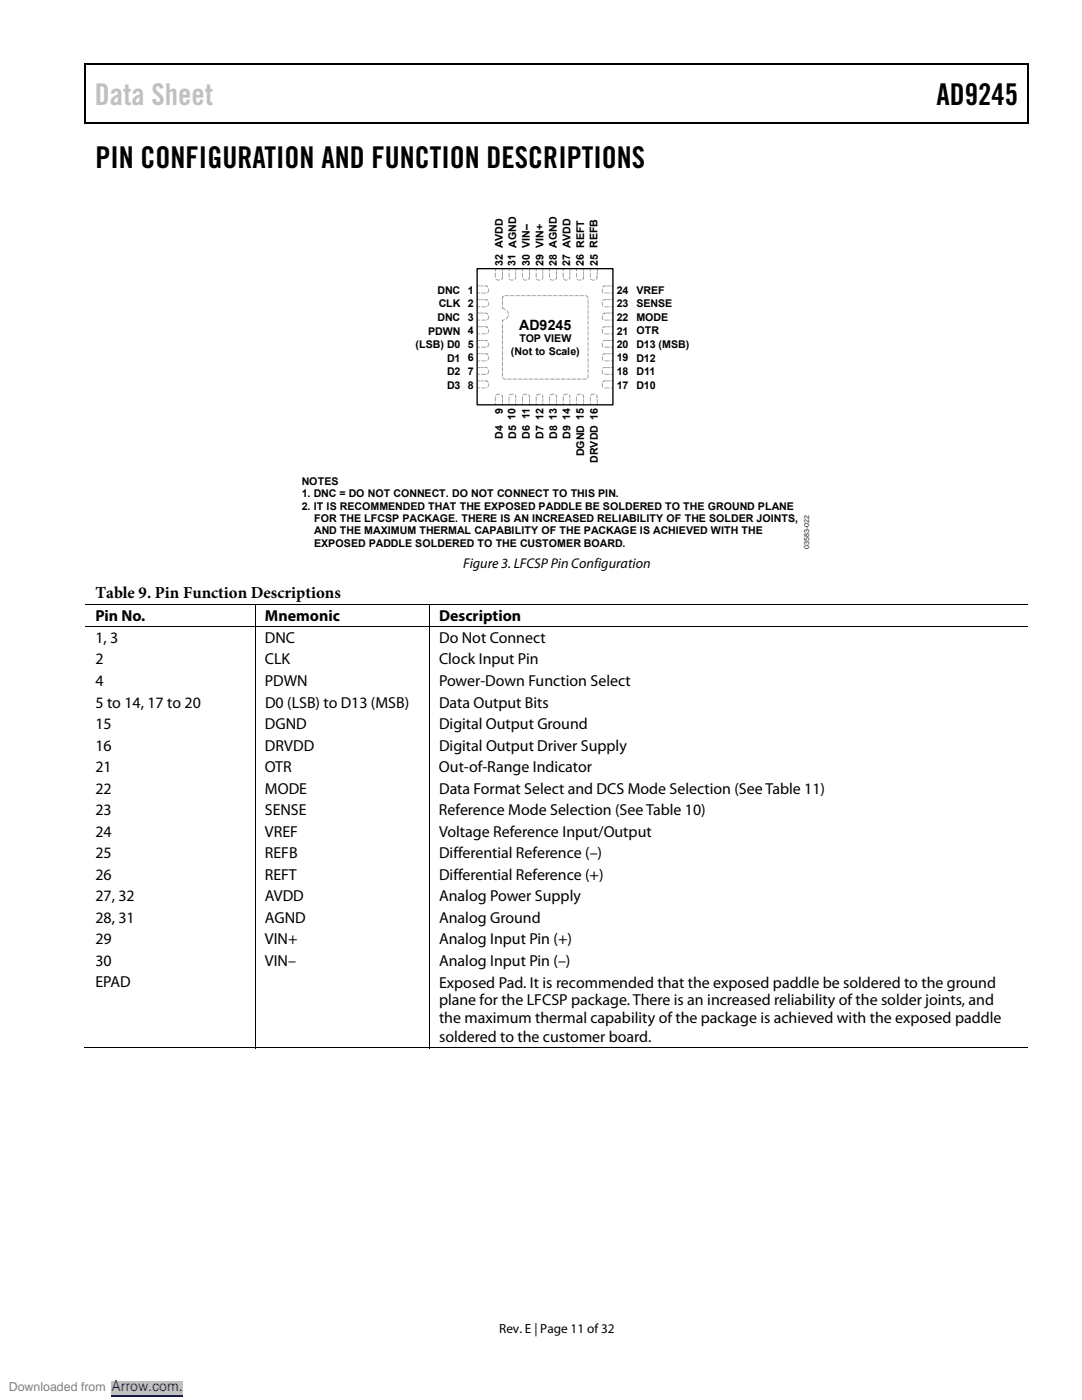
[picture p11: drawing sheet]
<svg xmlns="http://www.w3.org/2000/svg" width="216mm" height="279mm" viewBox="0 0 216 279" stroke-linecap="round" stroke-linejoin="round" font-family="sans-serif">
<path d="M16.9 12.7h.2v1h-.2zM205.1 12.7h.2v1h-.2zM205.1 12.7h.2v.3h-.2zM82.3 24.4h.2v.3h-.2zM205.1 24.4h.2v.3h-.2z" fill="#000"/>
<path d="M16.9 12.8h188.2M17 13.7v11M205.2 13.7v11M205.1 24.5h-188.2" fill="none" stroke="#000" stroke-width=".25"/>
<g fill="#989898">
<path d="M121.9 57l.5 .1-.5 .1z"/>
<path d="M121.1 57.1h.7z"/>
<path d="M120.3 57.1l.3-.1-.1 .2 .1-.2 .5 .1h-.5l-.2 .2h-.2z"/>
<path d="M121.9 58.4l.5 .1-.5 .1z"/>
<path d="M121.9 59.7l.5 .1-.5 .1z"/>
<path d="M121.1 59.7l.7 .1-.6 .1z"/>
<path d="M120.2 59.9l.4-.2-.1 .2v-.2l.6 .1-.5 .1v-.2v.2l-.3 .2z"/>
<path d="M121.9 61.2h.5l-.5 .1z"/>
<path d="M121.9 62.4l.5 .1-.5 .1z"/>
<path d="M121.1 62.5h.7l-.1 .1z"/>
<path d="M120.3 62.5h.3v.1h-.1l.1-.2 .5 .1-.1 .1h-.4v-.1v.2l-.3 .1-.1-.1z"/>
<path d="M121.9 63.8l.5 .1-.5 .1z"/>
<path d="M121.9 65.1l.5 .1-.5 .1z"/>
<path d="M121.1 65.1l.7 .1-.6 .1z"/>
<path d="M120.2 65.3l.4-.2-.1 .2v-.2l.6 .1-.5 .1v-.2v.2l-.2 .2z"/>
<path d="M121.9 66.6h.5l-.5 .1z"/>
<path d="M121.9 67.9l.5 .1-.5 .1z"/>
<path d="M121.1 67.9l.7 .1-.6 .1z"/>
<path d="M120.2 68.1l.2-.2 .2 .1-.1-.1 .6 .1-.5 .1v-.2v.2l-.3 .1z"/>
<path d="M121.9 69.2l.5 .1-.5 .1z"/>
<path d="M121.9 70.5l.5 .1-.5 .1z"/>
<path d="M121.1 70.5l.7 .1-.6 .1z"/>
<path d="M120.2 70.7l.4-.2-.1 .2v-.2l.6 .1-.5 .1v-.2v.2l-.2 .2z"/>
<path d="M121.9 72h.5l-.5 .1z"/>
<path d="M121.9 73.3l.5 .1h-.5z"/>
<path d="M121.1 73.3l.7 .1h-.6z"/>
<path d="M120.2 73.4h.4l-.1-.1 .6 .1h-.5v-.1v.1l-.3 .2z"/>
<path d="M121.9 74.6l.5 .1-.5 .1z"/>
<path d="M121.9 76h.5l-.5 .1z"/>
<path d="M121.1 76h.7z"/>
<path d="M120.2 76.1l.4-.2-.1 .2v-.2l.6 .1-.5 .1v-.2v.2l-.2 .2z"/>
<path d="M121.9 77.4h.5l-.5 .1z"/>
<path d="M95.3 57l.5 .1-.4 .1z"/>
<path d="M95.8 57.1h.7z"/>
<path d="M96.6 57h.5v.2l-.1-.2h.2l.2 .3h-.2l-.2-.1 .1-.1h-.5z"/>
<path d="M95.3 58.4l.5 .1-.4 .1z"/>
<path d="M95.3 59.7l.5 .1-.4 .1z"/>
<path d="M95.9 59.7l.6 .1-.6 .1z"/>
<path d="M96.6 59.7h.5v.2l-.1-.2 .2 .1 .2 .2-.1 .1-.3-.2v-.2l.1 .2h-.5z"/>
<path d="M95.3 61.2h.5l-.4 .1z"/>
<path d="M95.3 62.4l.5 .1-.4 .1z"/>
<path d="M95.9 62.4l.6 .1-.6 .1z"/>
<path d="M96.6 62.4h.5l-.1 .2 .2-.1 .2 .2h-.4l.1-.2v.1h-.5z"/>
<path d="M95.3 63.8l.5 .1-.4 .1z"/>
<path d="M95.3 65.1l.5 .1-.4 .1z"/>
<path d="M95.9 65.1l.6 .1-.6 .1z"/>
<path d="M96.6 65.1h.5v.2l-.1-.2 .2 .1 .2 .2-.2 .1-.2-.4 .1 .2h-.5z"/>
<path d="M95.3 66.6h.5l-.4 .1z"/>
<path d="M95.3 67.9l.5 .1-.4 .1z"/>
<path d="M95.9 67.9l.6 .1-.6 .1z"/>
<path d="M96.6 67.9h.5l-.1 .1v-.1l.4 .2-.1 .1-.3-.1v-.2l.1 .2h-.4z"/>
<path d="M95.3 69.2l.5 .1-.4 .1z"/>
<path d="M95.3 70.5l.5 .1-.4 .1z"/>
<path d="M95.9 70.5l.6 .1-.6 .1z"/>
<path d="M96.6 70.5h.5v.2l-.1-.2 .2 .1 .2 .2-.2 .1-.2-.4 .1 .2h-.5z"/>
<path d="M95.3 72h.5l-.4 .1z"/>
<path d="M95.3 73.3l.5 .1h-.4z"/>
<path d="M95.9 73.3l.6 .1h-.6z"/>
<path d="M96.6 73.3l.8 .1-.1 .2-.3-.2v-.1l.1 .1h-.4z"/>
<path d="M95.3 74.6l.5 .1-.4 .1z"/>
<path d="M95.3 76h.5l-.4 .1z"/>
<path d="M95.8 76h.7z"/>
<path d="M96.6 76l.5-.1v.2l-.1-.2h.2l.2 .2v.1l-.2 .1-.2-.4 .1 .2h-.5z"/>
<path d="M95.3 77.4h.5l-.4 .1z"/>
<path d="M119.1 53.7l.2 .1-.1 .4z"/>
<path d="M119.1 54.3h.2l-.2 .6z"/>
<path d="M119.1 54.9l.1 .7-.2 .2-.1-.1 .1-.3h.2h-.2z"/>
<path d="M117.7 53.7h.2l-.1 .4z"/>
<path d="M116.4 53.7h.1v.5z"/>
<path d="M116.4 54.3h.1v.6z"/>
<path d="M116.4 55h.1v.4l-.1 .1 .1-.1-.1 .4-.2-.2 .3-.2h-.1z"/>
<path d="M115 53.6v.5z"/>
<path d="M113.7 53.7l.1 .1-.1 .4z"/>
<path d="M113.7 54.2v.7z"/>
<path d="M113.7 54.9l.1 .6-.1-.1-.1 .4-.1-.1 .1-.3h.2h-.2z"/>
<path d="M112.3 53.7h.2l-.1 .4z"/>
<path d="M111 53.7l.1 .1v.4z"/>
<path d="M111 54.3h.1v.6z"/>
<path d="M111 55h.1v.4l-.1 .1 .1-.1-.1 .4-.2-.2 .3-.2h-.1z"/>
<path d="M109.6 53.6v.5z"/>
<path d="M108.3 53.7l.1 .1-.1 .4z"/>
<path d="M108.3 54.2v.7z"/>
<path d="M108.3 54.9l.1 .6-.1-.1-.1 .4-.1-.1 .1-.3h.2h-.2z"/>
<path d="M106.9 53.7h.2l-.1 .4h-.1z"/>
<path d="M105.6 53.7l.1 .1v.4z"/>
<path d="M105.6 54.3h.1v.6z"/>
<path d="M105.6 55h.1v.4l-.1 .1 .1-.1-.1 .4-.2-.2 .2-.2h.1h-.1z"/>
<path d="M104.2 53.7h.1v.4h-.1z"/>
<path d="M102.9 53.7l.1 .1-.1 .4z"/>
<path d="M102.9 54.2v.7z"/>
<path d="M102.9 54.9l.1 .6-.1-.1-.1 .4-.1-.1 .1-.3h.2h-.2z"/>
<path d="M101.5 53.7h.2l-.1 .4z"/>
<path d="M100.2 53.7l.2 .1-.2 .4z"/>
<path d="M100.2 54.3h.2l-.2 .6z"/>
<path d="M100.2 55h.2v.4l-.2 .1 .2-.1-.3 .4-.1-.2 .2-.2z"/>
<path d="M98.8 53.7h.1v.4h-.1z"/>
<path d="M119.1 80.4h.2l-.1 .5z"/>
<path d="M119.1 79.7h.1l.1 .6h-.2z"/>
<path d="M118.9 78.8l.3 .2-.1 .5-.1-.4 .2 .1-.2-.1z"/>
<path d="M117.7 80.4h.2l-.1 .5z"/>
<path d="M116.4 80.4h.1v.5z"/>
<path d="M116.4 79.7h.1v.6h-.1z"/>
<path d="M116.2 78.8l.3 .1v.2l-.1-.1h.1v.5l-.1-.4 .1 .1h-.1z"/>
<path d="M115 80.4h.1l-.1 .5z"/>
<path d="M113.7 80.4h.1l-.1 .5z"/>
<path d="M113.7 79.7h.1l-.1 .6z"/>
<path d="M113.5 78.8l.1-.1 .1 .2v.2l.1-.1-.1 .5-.1-.4 .2 .1z"/>
<path d="M112.3 80.4h.2l-.1 .5z"/>
<path d="M111 80.4h.1v.5z"/>
<path d="M111 79.7h.1v.6z"/>
<path d="M110.8 78.8l.3 .1v.2l-.1-.1h.1v.5l-.1-.4 .1 .1h-.1z"/>
<path d="M109.6 80.4h.1l-.1 .5z"/>
<path d="M108.3 80.4h.1l-.1 .5z"/>
<path d="M108.3 79.7h.1l-.1 .6z"/>
<path d="M108.1 78.8l.1-.1 .1 .2v.2l.1-.1-.1 .5-.1-.4 .2 .1z"/>
<path d="M106.9 80.4h.2l-.1 .5z"/>
<path d="M105.6 80.4h.1v.5z"/>
<path d="M105.6 79.7h.1v.6z"/>
<path d="M105.4 78.8l.3 .2v.1l-.1-.1h.1v.5h-.1v-.4h.1l-.1 .1z"/>
<path d="M104.2 80.4h.1l-.1 .5z"/>
<path d="M102.9 80.4h.1l-.1 .5z"/>
<path d="M102.9 79.7h.1l-.1 .6z"/>
<path d="M102.7 78.8l.1-.1 .1 .2v.2l.1-.1-.1 .5-.1-.4 .2 .1z"/>
<path d="M101.5 80.4h.2l-.1 .5z"/>
<path d="M100.2 80.4h.2l-.2 .5z"/>
<path d="M100.2 79.7h.2l-.2 .6z"/>
<path d="M100 78.8l.3 .2 .1 .1-.2-.1h.1l-.1 .5v-.4v.1z"/>
<path d="M98.8 80.4h.1l-.1 .5z"/>
<path d="M120.6 58.4l.1 .2 .9-.1zM120.1 57.6v.7l.3 .2-.1-.8z"/>
<path d="M120.6 61.2l.1 .1 .9-.1zM120.1 60.3v.7l.2 .2 .1-.1-.1-.8z"/>
<path d="M120.6 63.8l.1 .2 .9-.1zM120.1 63v.7l.3 .2-.1-.8z"/>
<path d="M120.6 66.6l.1 .1 .9-.1zM120.1 65.7v.7l.2 .2 .1-.1-.1-.8z"/>
<path d="M120.6 69.2l.1 .2 .9-.1zM120.1 68.4v.7l.3 .2-.1-.8z"/>
<path d="M120.6 72l.1 .1 .9-.1zM120.1 71.1v.7l.2 .2 .1-.1-.1-.8z"/>
<path d="M120.6 74.6l.1 .2 .9-.1zM120.1 73.8v.7l.3 .2-.1-.8z"/>
<path d="M120.6 77.4l.1 .1 .9-.1zM120.1 76.5v.7l.2 .2 .1-.1-.1-.8z"/>
<path d="M96 58.5h1zM97.4 57.6l-.2 .9a.51 .51 0 0 0 .2-.9z"/>
<path d="M96.1 61.2v.1l.9-.1zM97.3 60.3l.1 .2-.2 .7a.54 .54 0 0 0 .2-.9z"/>
<path d="M96 63.9h1zM97.4 63l-.2 .9a.47 .47 0 0 0 .4-.4 .47 .47 0 0 0-.2-.5z"/>
<path d="M96.1 66.6v.1l.9-.1zM97.3 65.7l.1 .2-.2 .6a.54 .54 0 0 0 .2-.8z"/>
<path d="M96 69.3l.1 .1 .9-.1zM97.4 68.4l-.2 .9a.45 .45 0 0 0 .4-.4 .45 .45 0 0 0-.2-.5z"/>
<path d="M96.1 72v.1l.9-.1zM97.3 71.1l.1 .2-.2 .6a.54 .54 0 0 0 .2-.8z"/>
<path d="M96 74.7l.1 .1 .9-.1zM97.4 73.8l-.2 .9a.45 .45 0 0 0 .4-.4 .45 .45 0 0 0-.2-.5z"/>
<path d="M96.1 77.4v.1l.9-.1zM97.3 76.5l.1 .2-.2 .6a.54 .54 0 0 0 .2-.8z"/>
<path d="M117.7 54.5l.1 .9 .1-.9zM117.8 55.6a.47 .47 0 0 0 .4 .4 .47 .47 0 0 0 .5-.2z"/>
<path d="M115 54.4v1zM115.2 55.6h-.1a.54 .54 0 0 0 .9 .2h-.5z"/>
<path d="M112.3 54.5l.1 .9 .1-.9zM112.4 55.6a.46 .46 0 0 0 .4 .4 .46 .46 0 0 0 .5-.2z"/>
<path d="M109.6 54.4v1zM109.8 55.6h-.1a.54 .54 0 0 0 .9 .2h-.5z"/>
<path d="M106.9 54.5l.1 .9 .1-.9zM107 55.6a.47 .47 0 0 0 .4 .4 .47 .47 0 0 0 .5-.2z"/>
<path d="M104.2 54.5v.9l.1-.9zM104.4 55.6h-.1a.54 .54 0 0 0 .9 .2h-.5z"/>
<path d="M101.5 54.5l.1 .9 .1-.9zM101.6 55.6a.45 .45 0 0 0 .4 .4 .45 .45 0 0 0 .5-.2h-.5z"/>
<path d="M98.8 54.5v.9h.1v-.9zM98.9 55.7a.57 .57 0 0 0 .9 .1h-.5l-.3-.2z"/>
<path d="M117.7 79.2l.1 .9 .1-.9zM117.8 78.8v.1h.2l.7-.1v-.2z"/>
<path d="M115 79.2v.9l.1-.9zM115.1 78.8l.1 .1 .8-.2-.2-.1z"/>
<path d="M112.3 79.2l.1 .9 .1-.9zM112.4 78.8v.1h.2l.7-.2-.3-.1z"/>
<path d="M109.6 79.2v.9l.1-.9zM109.7 78.8l.1 .1 .8-.2-.3-.1z"/>
<path d="M106.9 79.2l.1 .9 .1-.9zM107 78.8v.1h.2l.7-.2-.3-.1z"/>
<path d="M104.2 79.2v.9l.1-.9zM104.3 78.8l.1 .1 .8-.2-.3-.1z"/>
<path d="M101.5 79.2l.1 .9 .1-.9zM101.6 78.8l.1 .1 .8-.2-.3-.1z"/>
<path d="M98.8 79.2v.9l.1-.9zM98.9 78.8l.1 .1 .8-.2-.3-.1z"/>
</g>
<g fill="#989897">
<path d="M100.2 61.2h.2v.4h-.2l.2-.1 .4 .2h-.6z"/>
<path d="M100.2 63.9l.4-.2 .2 .1-.2 .1h-.4h.2l-.1 .4-.1-.1z"/>
<path d="M100.2 64.7v.9l.2-.6zM100.2 65.8v.7l.1 .1 .1-.8zM100.2 66.9v.7l.1 .1 .1-.8zM100.2 67.9v.8l.2-.5zM100.2 68.9v.9l.2-.6zM100.2 70v1l.2-.7zM100.2 71.2v.8l.2-.8zM100.2 72.2v.9l.2-.8zM100.2 73.3v.8l.2-.7zM100.2 74.3v.9l.2-.8zM100.3 75.4a.46 .46 0 0 0 .7 .2l-.6-.2zM101.2 75.6l.1 .2 .8-.2zM102.3 75.6l.1 .2 .8-.2zM103.4 75.6v.2l.8-.1-.1-.1zM104.5 75.6v.2l.8-.1-.1-.1zM105.6 75.6v.2l.8-.1-.1-.1zM106.5 75.6l.1 .2 .8-.2zM107.7 75.6v.2l.8-.1-.1-.1zM108.8 75.6v.2l.7-.1v-.1zM109.8 75.6v.2l.9-.2zM110.9 75.6l.1 .2 .8-.2zM112 75.6v.2l.8-.2zM113 75.6l.1 .2 .8-.2zM114.1 75.6l.1 .2 .8-.2zM115.1 75.6l.1 .2 .8-.2zM116.2 75.6l.1 .2 .8-.2zM117.3 74.7l-.1 .7 .1 .1 .1-.3v-.4zM117.3 73.6v.9l.1-.8zM117.3 72.6v.8l.1-.8zM117.3 71.5v.9l.1-.8zM117.3 70.4v.8l.1-.8zM117.3 69.3v.9l.1-.8zM117.3 68.3v.8l.1-.8zM117.3 67.2v.9l.1-.9zM117.3 66.1v.9l.1-.8zM117.3 65.1v.8l.1-.8zM117.3 64v.9l.1-.8zM117.3 62.9v.9l.1-.8zM117.3 61.9v.8l.1-.8zM117.3 60.8v.9l.1-.8zM117.3 59.7v.9l.1-.8zM116.8 58.9l.5 .6h.1a.62 .62 0 0 0-.6-.6zM115.7 58.9l.1 .2 .7-.1zM114.6 58.9l.1 .2 .8-.1zM113.5 58.9l.1 .2 .8-.1zM112.5 58.9l.1 .2 .8-.1zM111.4 58.9l.1 .2 .8-.1zM110.4 58.9v.2l.8-.1zM109.3 58.9l.1 .2 .8-.1zM108.2 58.9l.1 .2 .8-.1zM107.2 58.9l.1 .2 .8-.1zM106.1 58.9l.1 .2 .8-.1zM105 58.9l.1 .2 .8-.1zM104 58.9l.1 .2 .8-.1zM102.9 58.9l.1 .2 .8-.1zM101.8 58.9l.1 .2 .7-.1zM100.7 58.9l.1 .2 .8-.1zM100.3 59.1l-.1 .7 .4-.7-.2-.1zM100.2 60v.9l.2-.6z"/>
<path d="M100.8 61.7v.1h.2v-.1zM101.1 62l.3 .7a.47 .47 0 0 0-.3-.7zM101.4 62.9l-.4 .8 .4-.4 .1-.3z"/>
</g>
<path d="M95.2 53.6h27.1v27.2h-27.1z" fill="none" stroke="#000" stroke-width=".27"/>
<path d="M17.1 125.1h188M50.9 120.7v4.3M50.9 125.2v84M85.7 120.7v4.3M85.7 125.2v84M205.1 120.6h-188M16.9 209.1h34M51 209.1h34.6M85.8 209.1h119.3" fill="none" stroke="#000" stroke-width=".2"/>
<path d="M0 276.9h70.6" fill="none" stroke="#fff" stroke-width="2.5" stroke-linecap="butt"/>
<path d="M22.2 275.6h14.3v2.6h-14.3z" fill="#c0c0c0"/>
<path d="M22.2 278.6h14.3" fill="none" stroke="#00f" stroke-width=".2"/>
<path d="M0 276.9h70.6" fill="none" stroke="#fff" stroke-width="2.5" stroke-linecap="butt"/>
<path d="M22.2 275.6h14.3v2.6h-14.3z" fill="#c0c0c0"/>
<path d="M22.2 278.6h14.3" fill="none" stroke="#00f" stroke-width=".2"/>
<path d="M0 276.9h70.6" fill="none" stroke="#fff" stroke-width="2.5" stroke-linecap="butt"/>
<path d="M22.2 275.6h14.3v2.6h-14.3z" fill="#c0c0c0"/>
<path d="M22.2 278.6h14.3" fill="none" stroke="#00f" stroke-width=".2"/>
<path d="M0 276.9h70.6" fill="none" stroke="#fff" stroke-width="2.5" stroke-linecap="butt"/>
<path d="M22.2 275.6h14.3v2.6h-14.3z" fill="#c0c0c0"/>
<path d="M22.2 278.6h14.3" fill="none" stroke="#00f" stroke-width=".2"/>
<path d="M0 276.9h70.6" fill="none" stroke="#fff" stroke-width="2.5" stroke-linecap="butt"/>
<path d="M22.2 275.6h14.3v2.6h-14.3z" fill="#c0c0c0"/>
<path d="M22.2 278.6h14.3" fill="none" stroke="#00f" stroke-width=".2"/>
<path d="M0 276.9h70.6" fill="none" stroke="#fff" stroke-width="2.5" stroke-linecap="butt"/>
<path d="M22.2 275.6h14.3v2.6h-14.3z" fill="#c0c0c0"/>
<path d="M22.2 278.6h14.3" fill="none" stroke="#00f" stroke-width=".2"/>
<path d="M0 276.9h70.6" fill="none" stroke="#fff" stroke-width="2.5" stroke-linecap="butt"/>
<path d="M22.2 275.6h14.3v2.6h-14.3z" fill="#c0c0c0"/>
<path d="M22.2 278.6h14.3" fill="none" stroke="#00f" stroke-width=".2"/>
<path d="M0 276.9h70.6" fill="none" stroke="#fff" stroke-width="2.5" stroke-linecap="butt"/>
<path d="M22.2 275.6h14.3v2.6h-14.3z" fill="#c0c0c0"/>
<path d="M22.2 278.6h14.3" fill="none" stroke="#00f" stroke-width=".2"/>
<path d="M0 276.9h70.6" fill="none" stroke="#fff" stroke-width="2.5" stroke-linecap="butt"/>
<path d="M22.2 275.6h14.3v2.6h-14.3z" fill="#c0c0c0"/>
<path d="M22.2 278.6h14.3" fill="none" stroke="#00f" stroke-width=".2"/>
<path d="M0 276.9h70.6" fill="none" stroke="#fff" stroke-width="2.5" stroke-linecap="butt"/>
<path d="M22.2 275.6h14.3v2.6h-14.3z" fill="#c0c0c0"/>
<path d="M22.2 278.6h14.3" fill="none" stroke="#00f" stroke-width=".2"/>
<path d="M0 276.9h70.6" fill="none" stroke="#fff" stroke-width="2.5" stroke-linecap="butt"/>
<path d="M22.2 275.6h14.3v2.6h-14.3z" fill="#c0c0c0"/>
<path d="M22.2 278.6h14.3" fill="none" stroke="#00f" stroke-width=".2"/>
<text font-size="6" fill="#c0c0c0" x="18.9" y="21">Data Sheet</text>
<g font-size="6">
<text x="186.9" y="21">AD9245</text>
<text x="19" y="33.6">PIN CONFIGURATION AND FUNCTION DESCRIPTIONS</text>
</g>
<text font-size="3.3" x="19" y="119.3">Table 9. Pin Function Descriptions</text>
<g font-size="3.2">
<text x="19" y="123.9">Pin No.</text>
<text x="52.9" y="123.9">Mnemonic</text>
<text x="87.6" y="123.9">Description</text>
<text x="19" y="128.3">1, 3</text>
<text x="52.9" y="128.3">DNC</text>
<text x="87.6" y="128.3">Do Not Connect</text>
<text x="19" y="132.6">2</text>
<text x="19" y="136.9">4</text>
<text x="52.8" y="136.9">PDWN</text>
<text x="52.9" y="132.6">CLK</text>
<text x="87.6" y="136.9">Power-Down Function Select</text>
<text x="87.6" y="132.6">Clock Input Pin</text>
<text x="19" y="141.2">5 to 14, 17 to 20</text>
<text x="52.9" y="141.2">D0 (LSB) to D13 (MSB)</text>
<text x="87.6" y="141.2">Data Output Bits</text>
<text x="19" y="145.5">15</text>
<text x="19" y="149.8">16</text>
<text x="52.9" y="145.5">DGND</text>
<text x="52.9" y="149.8">DRVDD</text>
<text x="87.6" y="145.5">Digital Output Ground</text>
<text x="87.6" y="149.8">Digital Output Driver Supply</text>
<text x="19" y="154.1">21</text>
<text x="52.8" y="154.1">OTR</text>
<text x="87.6" y="154.1">Out-of-Range Indicator</text>
<text x="19" y="158.4">22</text>
<text x="52.9" y="158.4">MODE</text>
<text x="87.6" y="158.4">Data Format Select and DCS Mode Selection (See Table 11)</text>
<text x="19" y="162.7">23</text>
<text x="19" y="167">24</text>
<text x="52.8" y="162.7">SENSE</text>
<text x="52.9" y="167">VREF</text>
<text x="87.6" y="162.7">Reference Mode Selection (See Table 10)</text>
<text x="87.6" y="167">Voltage Reference Input/Output</text>
<text x="19" y="171.3">25</text>
<text x="52.9" y="171.3">REFB</text>
<text x="87.6" y="171.3">Differential Reference (–)</text>
<text x="19" y="175.6">26</text>
<text x="19" y="179.9">27, 32</text>
<text x="52.9" y="175.6">REFT</text>
<text x="52.9" y="179.9">AVDD</text>
<text x="87.6" y="179.9">Analog Power Supply</text>
<text x="87.6" y="175.6">Differential Reference (+)</text>
<text x="19" y="184.2">28, 31</text>
<text x="52.9" y="184.2">AGND</text>
<text x="87.6" y="184.2">Analog Ground</text>
<text x="19" y="188.5">29</text>
<text x="52.9" y="188.5">VIN+</text>
<text x="87.6" y="188.5">Analog Input Pin (+)</text>
<text x="19" y="192.8">30</text>
<text x="19" y="197.1">EPAD</text>
<text x="52.9" y="192.8">VIN–</text>
<text x="87.6" y="192.8">Analog Input Pin (–)</text>
<text x="87.6" y="197.1">Exposed Pad. It is recommended that the exposed paddle be soldered to the ground</text>
<text x="87.6" y="200.7">plane for the LFCSP package. There is an increased reliability of the solder joints, and</text>
<text x="87.6" y="204.3">the maximum thermal capability of the package is achieved with the exposed paddle</text>
<text x="87.6" y="207.9">soldered to the customer board.</text>
</g>
<g font-size="2.8">
<text x="103.6" y="65.8">AD9245</text>
<text x="92.4" y="113.4">Figure 3. LFCSP Pin Configuration</text>
</g>
<text font-size="2.8" fill="#00f" x="22.2" y="277.6">Arrow.com.</text>
<text font-size="2.6" x="99.6" y="266">Rev. E | Page 11 of 32</text>
<text font-size="2.5" fill="#808080" x="1.8" y="277.6">Downloaded from</text>
<g font-size="2.1">
<text x="100.3" y="53.1" transform="rotate(-90 100.3 53.1)">32 AVDD</text>
<text x="102.9" y="53.1" transform="rotate(-90 102.9 53.1)">31 AGND</text>
<text x="105.8" y="53.1" transform="rotate(-90 105.8 53.1)">30 VIN–</text>
<text x="108.5" y="53.1" transform="rotate(-90 108.5 53.1)">29 VIN+</text>
<text x="111.1" y="53.1" transform="rotate(-90 111.1 53.1)">28 AGND</text>
<text x="113.8" y="53.1" transform="rotate(-90 113.8 53.1)">27 AVDD</text>
<text x="116.5" y="53.1" transform="rotate(-90 116.5 53.1)">26 REFT</text>
<text x="119.3" y="53.1" transform="rotate(-90 119.3 53.1)">25 REFB</text>
<text x="87.3" y="58.6">DNC</text>
<text x="93.4" y="58.6">1</text>
<text x="123.1" y="58.6">24</text>
<text x="127" y="58.6">VREF</text>
<text x="87.3" y="64.1">DNC</text>
<text x="87.5" y="61.3">CLK 2</text>
<text x="93.4" y="64">3</text>
<text x="123.1" y="61.2">23</text>
<text x="123.1" y="64.1">22</text>
<text x="127" y="61.3">SENSE</text>
<text x="127" y="64">MODE</text>
<text x="82.9" y="69.4">(LSB) D0</text>
<text x="85.4" y="66.8">PDWN 4</text>
<text x="93.4" y="69.4">5</text>
<text x="102" y="70.9">(Not to Scale)</text>
<text x="103.7" y="68.3">TOP VIEW</text>
<text x="123.1" y="66.8">21</text>
<text x="123.1" y="69.4">20</text>
<text x="127" y="66.7">OTR</text>
<text x="127" y="69.4">D13 (MSB)</text>
<text x="89.2" y="72.2">D1</text>
<text x="89.2" y="77.6">D3</text>
<text x="89.2" y="74.9">D2</text>
<text x="93.4" y="72.1">6</text>
<text x="93.4" y="74.8">7</text>
<text x="93.4" y="77.6">8</text>
<text x="123.1" y="72.1">19</text>
<text x="123.1" y="74.8">18</text>
<text x="123.1" y="77.6">17</text>
<text x="127" y="77.6">D10</text>
<text x="127" y="72.2">D12</text>
<text x="127" y="74.9">D11</text>
<text x="100.3" y="82.6" transform="rotate(-90 100.3 82.6)">9</text>
<text x="102.9" y="83.8" transform="rotate(-90 102.9 83.8)">10</text>
<text x="105.7" y="83.6" transform="rotate(-90 105.7 83.6)">11</text>
<text x="108.5" y="83.8" transform="rotate(-90 108.5 83.8)">12</text>
<text x="111.1" y="83.8" transform="rotate(-90 111.1 83.8)">13</text>
<text x="113.8" y="83.8" transform="rotate(-90 113.8 83.8)">14</text>
<text x="100.3" y="87.6" transform="rotate(-90 100.3 87.6)">D4</text>
<text x="103" y="87.6" transform="rotate(-90 103 87.6)">D5</text>
<text x="105.7" y="87.5" transform="rotate(-90 105.7 87.5)">D6</text>
<text x="108.4" y="87.5" transform="rotate(-90 108.4 87.5)">D7</text>
<text x="111.1" y="87.5" transform="rotate(-90 111.1 87.5)">D8</text>
<text x="113.9" y="87.5" transform="rotate(-90 113.9 87.5)">D9</text>
<text x="116.6" y="91.1" transform="rotate(-90 116.6 91.1)">DGND 15</text>
<text x="119.3" y="92.3" transform="rotate(-90 119.3 92.3)">DRVDD 16</text>
<text x="60.2" y="96.8">NOTES</text>
<text x="60.2" y="99.2">1. DNC = DO NOT CONNECT. DO NOT CONNECT TO THIS PIN.</text>
<text x="60.2" y="101.7">2. IT IS RECOMMENDED THAT THE EXPOSED PADDLE BE SOLDERED TO THE GROUND PLANE</text>
<text x="62.7" y="104.2">FOR THE LFCSP PACKAGE. THERE IS AN INCREASED RELIABILITY OF THE SOLDER JOINTS,</text>
<text x="62.7" y="106.7">AND THE MAXIMUM THERMAL CAPABILITY OF THE PACKAGE IS ACHIEVED WITH THE</text>
<text x="62.7" y="109.1">EXPOSED PADDLE SOLDERED TO THE CUSTOMER BOARD.</text>
</g>
<text font-size="1.4" fill="#231f20" x="161.4" y="109.6" transform="rotate(-90 161.4 109.6)">03583-022</text>
</svg>
